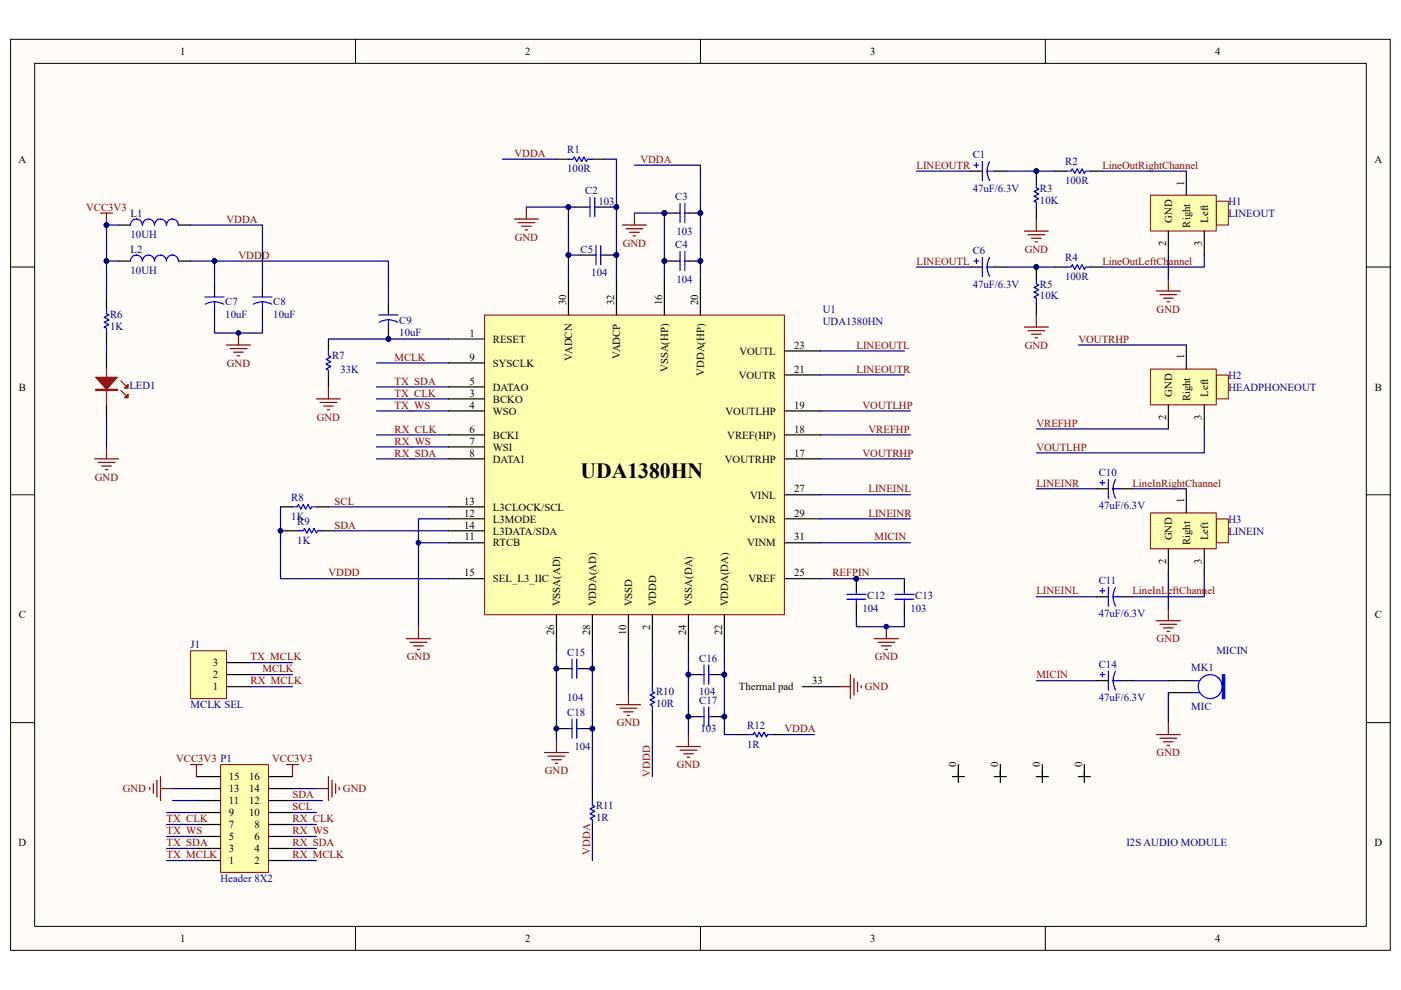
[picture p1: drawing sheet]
<svg xmlns="http://www.w3.org/2000/svg" width="297mm" height="210mm" viewBox="0 0 297 210" stroke-linecap="round" stroke-linejoin="round" font-family="sans-serif">
<path d="M2.3 8.4h292.5v193.2h-292.5z" fill="#fffcf8"/>
<path d="M2.2 8.3h292.6v193.3h-292.6z" fill="none" stroke="#000" stroke-width=".21"/>
<path d="M7.4 13.5h282.3v183h-282.3z" fill="#fffcf8"/>
<g fill="none" stroke="#000" stroke-width=".21">
<path d="M7.3 13.4h282.4v183.1h-282.4zM75.4 8.3v5.1M148.5 8.3v5.1M221.6 8.3v5.1M2.2 56.6h5.1M289.7 56.6h5.1M2.2 104.9h5.1M289.7 104.9h5.1M2.2 153.3h5.1M289.7 153.3h5.1M75.4 196.5v5.1M148.5 196.5v5.1"/>
<path d="M221.6 196.5v5.1"/>
</g>
<g fill="none" stroke="#000" stroke-width=".25">
<path d="M205.7 36.3h2.6M210.8 36.3h2.6M219.7 36.3v2.5M223.5 36.3h2.6M231.2 36.3h2.5M25.1 55.4h2.6M25.1 47.7h2.6M37.8 55.4h2.6M37.8 47.7h2.6M123.1 54.1h2.5M128.1 54.1h2.6M140.9 55.4h2.5"/>
<path d="M146 55.4h2.5M205.7 56.6h2.6M210.8 56.6h2.6M219.7 43.9v2.6M219.7 56.6v2.6M223.5 56.6h2.6M231.2 56.6h2.5M45.5 60.5v2.5M45.5 65.5v2.6M55.6 60.5v2.5M55.6 65.5v2.6M69.6 71.9v2.5"/>
<path d="M69.6 79.5v2.6M82.4 64.3v2.5M82.4 69.4v2.5M219.7 64.3v2.5M59.5 107.5h2.5M60.7 112.6h2.6M67.1 107.5h2.5M68.4 112.6h2.5M232.4 103.7h2.6M237.5 103.7h2.6M181.6 122.7v2.6M181.6 127.8v2.6"/>
<path d="M191.7 122.7v2.6M191.7 127.8v2.6M232.4 126.6h2.6M237.5 126.6h2.6M118 141.8h2.5M123.1 141.8h2.5M138.3 143.1v2.5M138.3 150.7v2.6M146 143.1h2.5M151 143.1h2.6M156.1 155.8h2.6M163.8 155.8h2.5"/>
<path d="M232.4 144.4h2.6M237.5 144.4h2.6M125.6 167.3v2.5M125.6 174.9v2.5"/>
</g>
<g fill="#000080" stroke="#000080" stroke-width=".21">
<circle cx="130.7" cy="54.1" r=".49"/>
<circle cx="140.9" cy="55.4" r=".49"/>
<circle cx="148.5" cy="55.4" r=".5"/>
<circle cx="181.6" cy="122.7" r=".49"/>
<circle cx="125.6" cy="141.8" r=".49"/>
<circle cx="118" cy="141.8" r=".5"/>
<circle cx="153.6" cy="143.1" r=".49"/>
<circle cx="145.9" cy="143.1" r=".5"/>
<circle cx="140.9" cy="45.2" r=".49"/>
<circle cx="82.3" cy="71.9" r=".49"/>
<circle cx="130.7" cy="43.9" r=".49"/>
<circle cx="120.5" cy="43.9" r=".5"/>
<circle cx="120.5" cy="54.1" r=".5"/>
<circle cx="45.5" cy="55.4" r=".49"/>
<circle cx="50.6" cy="70.6" r=".5"/>
<circle cx="22.6" cy="47.7" r=".5"/>
<circle cx="22.6" cy="55.4" r=".5"/>
<circle cx="219.7" cy="36.3" r=".5"/>
<circle cx="219.7" cy="56.6" r=".5"/>
</g>
<g fill="none" stroke="#00f" stroke-width=".25">
<path d="M206.5 35h1M207 34.5v1M208.3 34.3v4M209.3 36.3h1.5M209.8 34.3l-.4 1.2-.1 .8 .2 1.2 .3 .8M219.7 38.8v1.1l.5 .2-1 .5 1 .5-1 .5 1 .5-1 .6 .5 .2v1M226.1 36.3h1l.2-.5 .6 1 .5-1 .5 1 .5-1 .5 1 .3-.5h1M27.7 55.4a1.25 1.25 0 0 1 1.2-1.3 1.25 1.25 0 0 1 1.3 1.3M30.2 47.7a1.27 1.27 0 0 0-1.3-1.2 1.27 1.27 0 0 0-1.2 1.3M30.2 55.4a1.26 1.26 0 0 1 1.3-1.3 1.26 1.26 0 0 1 1.2 1.3 1.27 1.27 0 0 1 1.3-1.3 1.27 1.27 0 0 1 1.3 1.3 1.28 1.28 0 0 1 1.3-1.3 1.25 1.25 0 0 1 1.2 1.3M37.8 47.7a1.27 1.27 0 0 0-1.2-1.2 1.26 1.26 0 0 0-1.3 1.2 1.26 1.26 0 0 0-1.3-1.2 1.26 1.26 0 0 0-1.2 1.2h-.1a1.26 1.26 0 0 0-1.2-1.2 1.26 1.26 0 0 0-1.3 1.3M125.6 54.1h.8"/>
<path d="M126.4 52.1v4M127.4 52.1v4M127.4 54.1h.7M143.4 55.4h.8M144.2 53.3v4.1M145.2 53.3v4.1M145.2 55.4h.8M206.5 55.4h1M207 54.9v1M208.3 54.6v4.1M209.3 56.6h1.5M209.8 54.7l-.4 1.1-.1 .9 .2 1.2 .3 .7"/>
<path d="M219.7 59.2v1l.5 .3-1 .5 1 .5-1 .5 1 .5-1 .5 .5 .2v1.1M226.1 56.6h1l.2-.5 .6 1 .5-1 .5 1 .5-1 .5 1 .3-.5h1M43.4 63h4.1M43.5 64.5l1.1-.4 .9-.1 1.2 .2 .8 .3M45.5 64v1.5M53.6 63h4.1M53.7 64.5l1.1-.4 .8-.1 1.3 .2 .7 .3M55.6 64v1.5M69.6 74.4v1.1l.5 .2-1 .5 1 .5-1 .5 1 .5-1 .6 .5 .2v1M80.3 66.8h4.1M80.4 68.3l.7-.3 1.3-.2 1.2 .2 .7 .3M82.4 67.8v1.6"/>
<path d="M62 107.5h1l.3-.5 .5 1 .5-1 .5 1 .5-1 .5 1 .3-.5h1M63.3 112.6h1l.3-.5 .5 1 .5-1 .5 1 .5-1 .5 1 .2-.5h1.1M233.2 102.4h1M233.7 101.9v1M235 101.6v4.1M236 103.7h1.5M236.5 101.7l-.4 1.2-.1 .8 .2 1.2 .3 .8M121.3 139.8v4.1M122.3 139.8v4.1M179.5 127.1h4.1M179.5 126.1h4.1M181.6 125.3v.8"/>
<path d="M181.6 127.1v.7M189.7 126.1h4.1M189.7 127.1h4.1M191.7 125.3v.8M191.7 127.1v.7M233.2 125.3h1M233.7 124.8v1M235 124.5v4.1M236 126.6h1.5M236.5 124.6l-.4 1.1-.1 .9 .2 1.2 .3 .7M120.5 141.8h.8M122.3 141.8h.8"/>
<path d="M138.3 145.6v1.1l.5 .2-1 .5 1 .5-1 .5 1 .5-1 .6 .5 .2v1M148.5 143.1h.8M149.3 141.1v4M150.3 141.1v4M150.3 143.1h.7M158.7 155.8h1l.3-.5 .5 1 .5-1 .5 1 .5-1 .5 1 .2-.5h1.1M233.2 143.1h1M233.7 142.6v1M235 142.3v4.1M236 144.4h1.5M236.5 142.4l-.4 1.1-.1 .9 .2 1.2 .3 .7M125.6 169.8v1l.5 .3-1 .5 1 .5-1 .5 1 .5-1 .5 .5 .3v1"/>
</g>
<g fill="none" stroke="#000080" stroke-width=".25">
<path d="M134.5 35h14v24.2M25.1 47.7h-2.5v7.7h2.5M40.4 55.4h5.1v5.1M40.4 47.7h15.2v12.8M45.5 55.4h36.9v8.9M121.8 43.9h-1.3v10.2M130.7 43.9v10.2M134.5 45.2h6.4v14M45.5 68.1v2.5h10.1v-2.5M69.6 71.9h25.5M118 138v19.1M153.6 138v17.8"/>
<path d="M173.9 122.7h17.8M181.6 130.4v2.5h10.1v-2.5"/>
</g>
<path d="M48 73.2h5.1M48.8 73.9h3.5M49.5 74.7h2.1M50.3 75.5h.5M50.6 70.6v2.6" fill="none" stroke="#800000" stroke-width=".25"/>
<path d="M243.9 41.4h14v7.6h-14z" fill="#ffffb0"/>
<path d="M243.9 41.4h14v7.6h-14z" fill="none" stroke="#800000" stroke-width=".21"/>
<path d="M257.9 42.7h2.5v5h-2.5z" fill="#ffffb0"/>
<path d="M257.9 42.7h2.5v5h-2.5z" fill="none" stroke="#800000" stroke-width=".21"/>
<path d="M251.5 36.3v5.1M247.7 49v5.1M255.3 49v5.1" fill="none" stroke="#000" stroke-width=".25"/>
<path d="M243.9 78.3h14v7.6h-14z" fill="#ffffb0"/>
<path d="M243.9 78.3h14v7.6h-14z" fill="none" stroke="#800000" stroke-width=".21"/>
<path d="M257.9 79.6h2.5v5h-2.5z" fill="#ffffb0"/>
<path d="M257.9 79.5h2.5v5.1h-2.5z" fill="none" stroke="#800000" stroke-width=".21"/>
<path d="M251.5 73.2v5.1M247.7 85.9v5.1M255.3 85.9v5.1" fill="none" stroke="#000" stroke-width=".25"/>
<path d="M243.9 108.8h14v7.6h-14z" fill="#ffffb0"/>
<path d="M243.9 108.8h14v7.6h-14z" fill="none" stroke="#800000" stroke-width=".21"/>
<path d="M257.9 110.1h2.5v5h-2.5z" fill="#ffffb0"/>
<path d="M257.9 110.1h2.5v5h-2.5z" fill="none" stroke="#800000" stroke-width=".21"/>
<path d="M247.7 116.4v5.1M251.5 103.7v5.1M255.3 116.4v5.1M247.7 146.9h5.1M247.7 144.4h5.1" fill="none" stroke="#000" stroke-width=".25"/>
<g fill="none" stroke="#00f" stroke-width=".25">
<path d="M252.8 144.4h1.5M252.8 146.9h1.5"/>
<circle cx="256.6" cy="145.6" r="2.53"/>
</g>
<path d="M259.2 143.1h.5v5.1h-.5z" fill="#00f"/>
<path d="M120.5 33.8h1l.3-.5 .5 1 .5-1 .5 1 .5-1 .5 1 .3-.5h1M259.2 143.1h.5v5.1h-.5z" fill="none" stroke="#00f" stroke-width=".25"/>
<g fill="none" stroke="#000080" stroke-width=".25">
<path d="M106.5 33.8h11.5M128.1 33.8h2.6v10.1M194.3 36.3h11.4M213.4 36.3h10.1M233.7 36.3h17.8M111.6 43.9h8.9M194.3 56.6h11.4M213.4 56.6h10.1M247.7 54.1v5.1M255.3 54.1v2.5h-21.6M79.8 77h15.3M173.9 74.4h17.8"/>
<path d="M173.9 79.5h17.8M228.6 73.2h22.9M79.8 87.2h15.3M79.8 92.2h15.3M79.8 97.3h15.3M79.8 82.1h15.3M79.8 84.6h15.3M79.8 94.8h15.3M173.9 87.2h19.1M173.9 92.2h19.1M173.9 97.3h19.1M219.7 91h28"/>
<path d="M255.3 91v5.1h-35.6M59.5 107.5v15.2h35.6M69.6 107.5h25.5M70.9 112.6h24.2M95.1 110h-6.4v22.9M173.9 104.9h19.1M173.9 110h19.1M173.9 115.1h19.1M219.7 103.7h12.7M240.1 103.7h11.4M125.6 138v29.3M133.2 138v8.9"/>
<path d="M138.3 138v5.1M219.7 126.6h12.7M247.7 121.5v7.6M255.3 121.5v5.1h-15.2M138.3 153.3v11.4M166.3 155.8h6.4M219.7 144.4h12.7M240.1 144.4h7.6M247.7 146.9v6.4M125.6 177.4v5.1"/>
</g>
<g fill="none" stroke="#800000" stroke-width=".25">
<path d="M21.3 45.2h2.6M22.6 45.2v2.5M109.1 46.5h5M109.8 47.2h3.6M110.6 48h2M111.4 48.8h.5M111.6 43.9v2.6M132 47.7h5.1M132.7 48.5h3.6M133.5 49.3h2M134.3 50h.5M134.5 45.2v2.5"/>
<path d="M217.2 49h5.1M217.9 49.8h3.6M218.7 50.5h2M219.5 51.3h.5M219.7 46.5v2.5M247.7 59.2v2.5M217.2 69.4h5.1M217.9 70.1h3.6M218.7 70.9h2M219.5 71.6h.5M219.7 66.8v2.6M245.2 61.7h5.1"/>
<path d="M245.9 62.5h3.6M246.7 63.2h2M247.5 64h.5M67.1 84.6h5.1M67.9 85.4h3.5M68.6 86.1h2.1M69.4 86.9h.5M69.6 82.1v2.5M86.2 135.5h5.1M86.9 136.2h3.6M87.7 137h2M88.5 137.8h.5"/>
<path d="M88.7 132.9v2.6M185.4 135.5h5.1M186.2 136.2h3.5M186.9 137h2.1M187.7 137.8h.5M187.9 132.9v2.6M245.2 131.7h5.1M245.9 132.4h3.6M246.7 133.2h2M247.5 133.9h.5M247.7 129.1v2.6M130.7 149.5h5.1"/>
<path d="M131.5 150.2h3.5M132.2 151h2.1M133 151.7h.5M133.2 146.9v2.6M245.2 155.8h5.1M245.9 156.6h3.6M246.7 157.3h2M247.5 158.1h.5M247.7 153.3v2.5"/>
</g>
<g fill="#000080" stroke="#000080" stroke-width=".21">
<circle cx="187.9" cy="132.9" r=".49"/>
<circle cx="22.6" cy="47.7" r=".5"/>
<circle cx="120.5" cy="43.9" r=".5"/>
<circle cx="130.7" cy="43.9" r=".49"/>
</g>
<path d="M118 33.8h2.5M125.6 33.8h2.5M22.6 75.7v2.6M22.6 85.9v2.5" fill="none" stroke="#000" stroke-width=".25"/>
<path d="M22.6 78.3v7.6M25.6 82.8l1 1M25.6 80.8l1 1" fill="none" stroke="#bf0000" stroke-width=".25"/>
<path d="M20.3 80h4.6l-2.3 2.6z" fill="#bf0000"/>
<path d="M20.3 80h4.6l-2.3 2.6zM20.3 82.6h4.6v.2h-4.6zM20.3 82.7h4.6" fill="none" stroke="#bf0000" stroke-width=".25"/>
<path d="M26.4 84.3l.8-.7v.7z" fill="#bf0000"/>
<path d="M26.4 84.3l.8-.7v.7z" fill="none" stroke="#bf0000" stroke-width=".25"/>
<path d="M26.4 82.3l.8-.7v.7z" fill="#bf0000"/>
<path d="M27.2 81.6v.7h-.8z" fill="none" stroke="#bf0000" stroke-width=".25"/>
<path d="M22.6 63v2.5M22.6 70.6v2.6" fill="none" stroke="#000" stroke-width=".25"/>
<path d="M22.6 65.5v1l.5 .3-1 .5 1 .5-1 .5 1 .6-1 .5 .5 .2v1" fill="none" stroke="#00f" stroke-width=".25"/>
<path d="M22.6 55.4v7.6M22.6 73.2v2.5M22.6 88.4v6.4" fill="none" stroke="#000080" stroke-width=".25"/>
<circle cx="22.6" cy="55.4" r=".5" fill="#000080" stroke="#000080" stroke-width=".21"/>
<path d="M20 97.3h5.1M20.8 98.1h3.6M21.6 98.8h2M22.3 99.6h.5M22.6 94.8v2.5" fill="none" stroke="#800000" stroke-width=".25"/>
<path d="M40.4 138h7.6v10.2h-7.6z" fill="#ffffb0"/>
<path d="M40.4 138h7.6v10.2h-7.6z" fill="none" stroke="#800000" stroke-width=".21"/>
<path d="M48 145.6h5.1M48 143.1h5.1M48 140.5h5.1" fill="none" stroke="#000" stroke-width=".25"/>
<path d="M146 138v17.8M53.1 143.1h8.9M53.1 140.5h8.9M53.1 145.6h8.9" fill="none" stroke="#000080" stroke-width=".25"/>
<path d="M46.8 162.2h10.1v22.8h-10.1z" fill="#ffffb0"/>
<path d="M46.8 162.2h10.1v22.8h-10.1z" fill="none" stroke="#800000" stroke-width=".21"/>
<g fill="none" stroke="#000" stroke-width=".25">
<path d="M121.8 43.9h2.5M126.9 43.9h2.5M140.9 45.2h2.5M146 45.2h2.5M118 154.5h2.5M123.1 154.5h2.5M146 152h2.5M151 152h2.6M41.7 180h5.1M41.7 177.4h5.1M41.7 174.9h5.1M41.7 172.3h5.1"/>
<path d="M41.7 169.8h5.1M41.7 167.3h5.1M41.7 164.7h5.1M56.9 180h5.1M56.9 177.4h5.1M56.9 174.9h5.1M56.9 172.3h5.1M56.9 169.8h5.1M56.9 167.3h5.1M56.9 164.7h5.1M41.7 182.5h5.1M56.9 182.5h5.1"/>
</g>
<g fill="none" stroke="#800000" stroke-width=".25">
<path d="M31.7 167v.5M32.5 166.2v2.1M33.3 165.5v3.5M34 167.3h2.6M34 164.7v5.1M40.4 162.2h2.5M41.7 162.2v2.5M60.7 162.2h2.6M62 162.2v2.5M67.1 167.3h2.5M69.6 164.7v5.1M70.4 165.5v3.5"/>
<path d="M71.2 166.2v2.1M71.9 167v.5"/>
</g>
<g fill="none" stroke="#000080" stroke-width=".25">
<path d="M35.3 172.3h6.4M35.3 174.9h6.4M35.3 177.4h6.4M35.3 180h6.4M36.6 167.3h5.1M36.6 169.8h5.1M62 167.3h5.1M62 169.8h6.4M62 172.3h5.1M62 174.9h5.1M62 177.4h5.1M62 180h5.1"/>
<path d="M35.3 182.5h6.4M62 182.5h5.1"/>
</g>
<g fill="#000080" stroke="#000080" stroke-width=".21">
<circle cx="153.6" cy="152" r=".49"/>
<circle cx="145.9" cy="152" r=".5"/>
<circle cx="125.6" cy="154.5" r=".49"/>
<circle cx="118" cy="154.5" r=".5"/>
<circle cx="140.9" cy="45.2" r=".49"/>
<circle cx="148.5" cy="45.2" r=".5"/>
</g>
<g fill="none" stroke="#00f" stroke-width=".25">
<path d="M124.3 43.9h.8M125.1 41.9v4.1M126.1 41.9v4.1M126.1 43.9h.8M143.4 45.2h.8M144.2 43.2v4M145.2 43.2v4M145.2 45.2h.8M120.5 154.5h.8M121.3 152.5v4.1M122.3 152.5v4.1M122.3 154.5h.8"/>
<path d="M148.5 152h.8M149.3 150v4M150.3 150v4M150.3 152h.7"/>
</g>
<path d="M201.9 164.7h2.6M203.2 162.2v3.8" fill="none" stroke="#000" stroke-width=".25"/>
<path d="M210.8 164.7h2.6M212.1 162.2v3.8" fill="none" stroke="#000" stroke-width=".25"/>
<path d="M219.7 164.7h2.6M221 162.2v3.8" fill="none" stroke="#000" stroke-width=".25"/>
<path d="M228.6 164.7h2.6M229.9 162.2v3.8" fill="none" stroke="#000" stroke-width=".25"/>
<path d="M102.8 66.8h63.5v63.6h-63.5z" fill="#ffffb0"/>
<path d="M102.7 66.8h63.6v63.6h-63.6z" fill="none" stroke="#800000" stroke-width=".21"/>
<g fill="none" stroke="#000" stroke-width=".25">
<path d="M120.5 59.2v7.6M130.7 59.2v7.6M140.9 59.2v7.6M148.5 59.2v7.6M95.1 71.9h7.6M95.1 77h7.6M166.3 79.5h7.6M166.3 74.4h7.6M95.1 84.6h7.6M95.1 87.2h7.6M95.1 82.1h7.6M95.1 92.2h7.6"/>
<path d="M95.1 94.8h7.6M95.1 97.3h7.6M166.3 87.2h7.6M166.3 92.2h7.6M166.3 97.3h7.6M95.1 115.1h7.6M95.1 110h7.6M95.1 107.5h7.6M95.1 112.6h7.6M166.3 115.1h7.6M166.3 110h7.6M166.3 104.9h7.6"/>
<path d="M95.1 122.7h7.6M118 130.4v7.6M125.6 130.4v7.6M133.2 130.4v7.6M138.3 130.4v7.6M146 130.4v7.6M153.6 130.4v7.6M166.3 122.7h7.6M170.1 145.6h7.7"/>
</g>
<path d="M123.1 54.1h-2.6v5.1M129.4 43.9h1.3M130.7 54.1v5.1M59.5 112.6h1.2M88.7 115.1h6.4M153.6 155.8h2.5" fill="none" stroke="#000080" stroke-width=".25"/>
<g fill="#000080" stroke="#000080" stroke-width=".21">
<circle cx="130.7" cy="43.9" r=".49"/>
<circle cx="120.5" cy="54.1" r=".5"/>
<circle cx="130.7" cy="54.1" r=".49"/>
<circle cx="59.4" cy="112.6" r=".49"/>
<circle cx="88.7" cy="115.1" r=".49"/>
</g>
<g fill="none" stroke="#800000" stroke-width=".25">
<path d="M115.4 159.6h5.1M118 157.1v2.5M143.4 158.3h5.1M144.2 159.1h3.5M144.9 159.9h2.1M146 155.8v2.5M177.8 145.6h2.5M180.3 143.1v5.1M181.1 143.9v3.5M181.8 144.6v2.1M182.6 145.4v.5M116.2 160.4h3.6"/>
<path d="M117 161.1h2M117.7 161.9h.5M145.7 160.6h.5"/>
</g>
<text font-size="4.6" x="123.1" y="101.4">UDA1380HN</text>
<g font-size="2.3">
<text x="38.2" y="11.7">1</text>
<text x="111.4" y="11.7">2</text>
<text x="184.5" y="11.7">3</text>
<text x="257.6" y="11.7">4</text>
<text x="4" y="34.5">A</text>
<text x="291.4" y="34.5">A</text>
<text x="251" y="39.3" transform="rotate(-90 251 39.3)">1</text>
<text x="248.5" y="47.2" transform="rotate(-90 248.5 47.2)">GND</text>
<text x="256.1" y="47.2" transform="rotate(-90 256.1 47.2)">Left</text>
<text x="247.2" y="52.2" transform="rotate(-90 247.2 52.2)">2</text>
<text x="252.3" y="48.3" transform="rotate(-90 252.3 48.3)">Right</text>
<text x="254.8" y="52.2" transform="rotate(-90 254.8 52.2)">3</text>
<text x="120" y="64.8" transform="rotate(-90 120 64.8)">30</text>
<text x="130.2" y="64.8" transform="rotate(-90 130.2 64.8)">32</text>
<text x="140.4" y="64.8" transform="rotate(-90 140.4 64.8)">16</text>
<text x="148" y="64.8" transform="rotate(-90 148 64.8)">20</text>
<text x="99.5" y="71.4">1</text>
<text x="99.5" y="76.5">9</text>
<text x="104.5" y="72.7">RESET</text>
<text x="104.5" y="77.8">SYSCLK</text>
<text x="121.3" y="76.5" transform="rotate(-90 121.3 76.5)">VADCN</text>
<text x="131.5" y="76.1" transform="rotate(-90 131.5 76.1)">VADCP</text>
<text x="156.8" y="75.2">VOUTL</text>
<text x="168.4" y="74">23</text>
<text x="251" y="76.2" transform="rotate(-90 251 76.2)">1</text>
<text x="4" y="82.8">B</text>
<text x="99.5" y="81.6">5</text>
<text x="104.5" y="82.8">DATAO</text>
<text x="141.6" y="78.9" transform="rotate(-90 141.6 78.9)">VSSA(HP)</text>
<text x="149.3" y="79.7" transform="rotate(-90 149.3 79.7)">VDDA(HP)</text>
<text x="156.6" y="80.3">VOUTR</text>
<text x="168.4" y="79">21</text>
<text x="291.5" y="82.8">B</text>
<text x="99.5" y="84.1">3</text>
<text x="99.5" y="86.7">4</text>
<text x="104.5" y="85.4">BCKO</text>
<text x="104.5" y="87.9">WSO</text>
<text x="153.8" y="87.9">VOUTLHP</text>
<text x="168.4" y="86.7">19</text>
<text x="247.2" y="89.1" transform="rotate(-90 247.2 89.1)">2</text>
<text x="248.5" y="84.1" transform="rotate(-90 248.5 84.1)">GND</text>
<text x="252.3" y="85.2" transform="rotate(-90 252.3 85.2)">Right</text>
<text x="254.8" y="89.1" transform="rotate(-90 254.8 89.1)">3</text>
<text x="256.1" y="84.1" transform="rotate(-90 256.1 84.1)">Left</text>
<text x="99.5" y="91.8">6</text>
<text x="99.5" y="94.3">7</text>
<text x="104.5" y="93">BCKI</text>
<text x="104.5" y="95.6">WSI</text>
<text x="154.2" y="93">VREF(HP)</text>
<text x="168.4" y="91.8">18</text>
<text x="99.5" y="96.8">8</text>
<text x="104.5" y="98.1">DATAI</text>
<text x="153.7" y="98.1">VOUTRHP</text>
<text x="168.4" y="96.8">17</text>
<text x="98.4" y="107">13</text>
<text x="159" y="105.7">VINL</text>
<text x="168.4" y="104.5">27</text>
<text x="251" y="106.7" transform="rotate(-90 251 106.7)">1</text>
<text x="98.4" y="109.6">12</text>
<text x="98.4" y="112.1">14</text>
<text x="104.5" y="110.8">L3MODE</text>
<text x="104.5" y="108.3">L3CLOCK/SCL</text>
<text x="104.5" y="113.4">L3DATA/SDA</text>
<text x="158.9" y="110.8">VINR</text>
<text x="168.4" y="109.6">29</text>
<text x="98.5" y="114.6">11</text>
<text x="104.5" y="115.9">RTCB</text>
<text x="158.4" y="115.9">VINM</text>
<text x="168.4" y="114.6">31</text>
<text x="247.2" y="119.6" transform="rotate(-90 247.2 119.6)">2</text>
<text x="248.5" y="114.6" transform="rotate(-90 248.5 114.6)">GND</text>
<text x="252.3" y="115.7" transform="rotate(-90 252.3 115.7)">Right</text>
<text x="254.8" y="119.6" transform="rotate(-90 254.8 119.6)">3</text>
<text x="256.1" y="114.6" transform="rotate(-90 256.1 114.6)">Left</text>
<text x="98.4" y="122.3">15</text>
<text x="104.5" y="123.5">SEL_L3_IIC</text>
<text x="158.7" y="123.5">VREF</text>
<text x="168.4" y="122.3">25</text>
<text x="4" y="131.2">C</text>
<text x="118.8" y="128.6" transform="rotate(-90 118.8 128.6)">VSSA(AD)</text>
<text x="126.4" y="128.6" transform="rotate(-90 126.4 128.6)">VDDA(AD)</text>
<text x="134" y="128.6" transform="rotate(-90 134 128.6)">VSSD</text>
<text x="139.1" y="128.6" transform="rotate(-90 139.1 128.6)">VDDD</text>
<text x="146.7" y="128.6" transform="rotate(-90 146.7 128.6)">VSSA(DA)</text>
<text x="154.4" y="128.6" transform="rotate(-90 154.4 128.6)">VDDA(DA)</text>
<text x="291.5" y="131.2">C</text>
<text x="117.5" y="134.7" transform="rotate(-90 117.5 134.7)">26</text>
<text x="125.1" y="134.7" transform="rotate(-90 125.1 134.7)">28</text>
<text x="132.8" y="134.7" transform="rotate(-90 132.8 134.7)">10</text>
<text x="137.8" y="133.6" transform="rotate(-90 137.8 133.6)">2</text>
<text x="145.5" y="134.7" transform="rotate(-90 145.5 134.7)">24</text>
<text x="153.1" y="134.7" transform="rotate(-90 153.1 134.7)">22</text>
<text x="45.1" y="143.9">2</text>
<text x="45.1" y="141.3">3</text>
<text x="45.1" y="146.4">1</text>
<text x="156.7" y="146.4">Thermal pad</text>
<text x="172.2" y="145.2">33</text>
<text x="48.5" y="165.5">15</text>
<text x="52.8" y="165.5">16</text>
<text x="202.7" y="162.7" transform="rotate(-90 202.7 162.7)">0</text>
<text x="211.6" y="162.7" transform="rotate(-90 211.6 162.7)">0</text>
<text x="220.5" y="162.7" transform="rotate(-90 220.5 162.7)">0</text>
<text x="229.4" y="162.7" transform="rotate(-90 229.4 162.7)">0</text>
<text x="48.5" y="173.1">9</text>
<text x="48.5" y="170.6">11</text>
<text x="48.5" y="168">13</text>
<text x="52.8" y="173.1">10</text>
<text x="52.8" y="170.6">12</text>
<text x="52.8" y="168">14</text>
<text x="4" y="179.5">D</text>
<text x="48.5" y="178.2">5</text>
<text x="48.5" y="175.7">7</text>
<text x="54" y="178.2">6</text>
<text x="54" y="175.7">8</text>
<text x="291.4" y="179.5">D</text>
<text x="48.5" y="183.3">1</text>
<text x="48.5" y="180.7">3</text>
<text x="54" y="183.3">2</text>
<text x="54" y="180.7">4</text>
<text x="38.2" y="199.8">1</text>
<text x="111.4" y="199.8">2</text>
<text x="184.5" y="199.8">3</text>
<text x="257.6" y="199.8">4</text>
</g>
<g font-size="2.3" fill="#800000">
<text x="109.1" y="33.3">VDDA</text>
<text x="135.8" y="34.5">VDDA</text>
<text x="194.3" y="35.8">LINEOUTR</text>
<text x="233.7" y="35.8">LineOutRightChannel</text>
<text x="18.2" y="44.7">VCC3V3</text>
<text x="48" y="47.2">VDDA</text>
<text x="109.1" y="51.1">GND</text>
<text x="132" y="52.3">GND</text>
<text x="217.3" y="53.6">GND</text>
<text x="50.6" y="54.9">VDDD</text>
<text x="194.3" y="56.2">LINEOUTL</text>
<text x="233.7" y="56.2">LineOutLeftChannel</text>
<text x="245.2" y="66.3">GND</text>
<text x="48.1" y="77.8">GND</text>
<text x="83.6" y="76.5">MCLK</text>
<text x="181.6" y="74">LINEOUTL</text>
<text x="217.3" y="74">GND</text>
<text x="228.6" y="72.7">VOUTRHP</text>
<text x="83.6" y="81.6">TX_SDA</text>
<text x="181.6" y="79">LINEOUTR</text>
<text x="67.2" y="89.2">GND</text>
<text x="83.6" y="84.1">TX_CLK</text>
<text x="83.6" y="86.7">TX_WS</text>
<text x="182.9" y="86.7">VOUTLHP</text>
<text x="83.6" y="91.8">RX_CLK</text>
<text x="83.6" y="94.3">RX_WS</text>
<text x="184.1" y="91.8">VREFHP</text>
<text x="219.7" y="95.6">VOUTLHP</text>
<text x="219.7" y="90.5">VREFHP</text>
<text x="20.1" y="101.9">GND</text>
<text x="83.6" y="96.8">RX_SDA</text>
<text x="182.9" y="96.8">VOUTRHP</text>
<text x="70.9" y="107">SCL</text>
<text x="184.1" y="104.5">LINEINL</text>
<text x="219.7" y="103.2">LINEINR</text>
<text x="240.1" y="103.2">LineInRightChannel</text>
<text x="70.9" y="112.1">SDA</text>
<text x="184.1" y="109.6">LINEINR</text>
<text x="185.4" y="114.6">MICIN</text>
<text x="69.7" y="122.3">VDDD</text>
<text x="176.5" y="122.3">REFPIN</text>
<text x="219.7" y="126.1">LINEINL</text>
<text x="240.1" y="126.1">LineInLeftChannel</text>
<text x="245.2" y="136.2">GND</text>
<text x="53.1" y="140.1">TX_MCLK</text>
<text x="55.7" y="142.6">MCLK</text>
<text x="86.3" y="140.1">GND</text>
<text x="185.5" y="140.1">GND</text>
<text x="219.7" y="143.9">MICIN</text>
<text x="53.1" y="145.2">RX_MCLK</text>
<text x="183.4" y="146.4">GND</text>
<text x="130.8" y="154.1">GND</text>
<text x="166.3" y="155.3">VDDA</text>
<text x="37.3" y="161.7">VCC3V3 P1</text>
<text x="57.7" y="161.7">VCC3V3</text>
<text x="245.2" y="160.4">GND</text>
<text x="115.5" y="164.2">GND</text>
<text x="137.8" y="164.7" transform="rotate(-90 137.8 164.7)">VDDD</text>
<text x="143.5" y="163">GND</text>
<text x="26" y="168">GND</text>
<text x="62" y="169.3">SDA</text>
<text x="62" y="171.9">SCL</text>
<text x="72.7" y="168">GND</text>
<text x="35.3" y="179.5">TX_SDA</text>
<text x="35.3" y="176.9">TX_WS</text>
<text x="35.3" y="174.4">TX_CLK</text>
<text x="62" y="174.4">RX_CLK</text>
<text x="62" y="176.9">RX_WS</text>
<text x="62" y="179.5">RX_SDA</text>
<text x="35.3" y="182">TX_MCLK</text>
<text x="62" y="182">RX_MCLK</text>
<text x="125.1" y="181.3" transform="rotate(-90 125.1 181.3)">VDDA</text>
</g>
<g font-size="2.3" fill="#000080">
<text x="120.3" y="32.5">R1</text>
<text x="206.2" y="33.5">C1</text>
<text x="225.8" y="35.1">R2</text>
<text x="120.3" y="36.6">100R</text>
<text x="124.1" y="41.1">C2</text>
<text x="206.2" y="40.6">47uF/6.3V</text>
<text x="220.5" y="40.6">R3</text>
<text x="225.8" y="39.1">100R</text>
<text x="27.7" y="46">L1</text>
<text x="126.9" y="43.4">103</text>
<text x="143.2" y="42.4">C3</text>
<text x="220.5" y="43.2">10K</text>
<text x="260.4" y="43.4">H1</text>
<text x="260.4" y="46">LINEOUT</text>
<text x="27.7" y="50.6">10UH</text>
<text x="27.7" y="53.6">L2</text>
<text x="123.1" y="53.6">C5</text>
<text x="143.2" y="52.6">C4</text>
<text x="143.4" y="49.8">103</text>
<text x="206.2" y="53.9">C6</text>
<text x="27.7" y="58.2">10UH</text>
<text x="125.4" y="58.4">104</text>
<text x="143.4" y="60">104</text>
<text x="225.8" y="59.5">100R</text>
<text x="225.8" y="55.4">R4</text>
<text x="47.8" y="64.8">C7</text>
<text x="58" y="64.8">C8</text>
<text x="206.2" y="61">47uF/6.3V</text>
<text x="220.5" y="63.5">10K</text>
<text x="220.5" y="61">R5</text>
<text x="23.3" y="69.9">1K</text>
<text x="23.3" y="67.4">R6</text>
<text x="47.8" y="67.4">10uF</text>
<text x="58" y="67.4">10uF</text>
<text x="84.7" y="71.2">10uF</text>
<text x="84.7" y="68.6">C9</text>
<text x="174.5" y="66.3">U1</text>
<text x="174.5" y="68.9">UDA1380HN</text>
<text x="70.4" y="76.2">R7</text>
<text x="27.4" y="82.6">LED1</text>
<text x="72.2" y="79">33K</text>
<text x="260.4" y="80.3">H2</text>
<text x="260.4" y="82.8">HEADPHONEOUT</text>
<text x="233" y="100.9">C10</text>
<text x="61.8" y="106.3">R8</text>
<text x="61.8" y="110.3">1K</text>
<text x="63" y="111.3">R9</text>
<text x="233" y="108">47uF/6.3V</text>
<text x="260.4" y="110.8">H3</text>
<text x="260.4" y="113.4">LINEIN</text>
<text x="63" y="115.4">1K</text>
<text x="233" y="123.8">C11</text>
<text x="182.9" y="129.9">104</text>
<text x="183.9" y="127.1">C12</text>
<text x="193" y="129.9">103</text>
<text x="194.1" y="127.1">C13</text>
<text x="233" y="130.9">47uF/6.3V</text>
<text x="40.4" y="137.5">J1</text>
<text x="120.3" y="139">C15</text>
<text x="148.2" y="140.3">C16</text>
<text x="233" y="141.6">C14</text>
<text x="252.6" y="142.3">MK1</text>
<text x="257.9" y="138.8">MICIN</text>
<text x="120.3" y="148.7">104</text>
<text x="139.1" y="150">10R</text>
<text x="139.1" y="147.4">R10</text>
<text x="148.2" y="149.2">C17</text>
<text x="148.2" y="147.4">104</text>
<text x="233" y="148.7">47uF/6.3V</text>
<text x="40.4" y="150.2">MCLK SEL</text>
<text x="120.3" y="151.8">C18</text>
<text x="148.5" y="155.3">103</text>
<text x="158.4" y="154.6">R12</text>
<text x="252.6" y="150.5">MIC</text>
<text x="121.8" y="159.1">104</text>
<text x="158.4" y="158.6">1R</text>
<text x="126.4" y="171.6">R11</text>
<text x="126.4" y="174.1">1R</text>
<text x="238.8" y="179.5">I2S AUDIO MODULE</text>
<text x="46.8" y="187.1">Header 8X2</text>
</g>
</svg>
